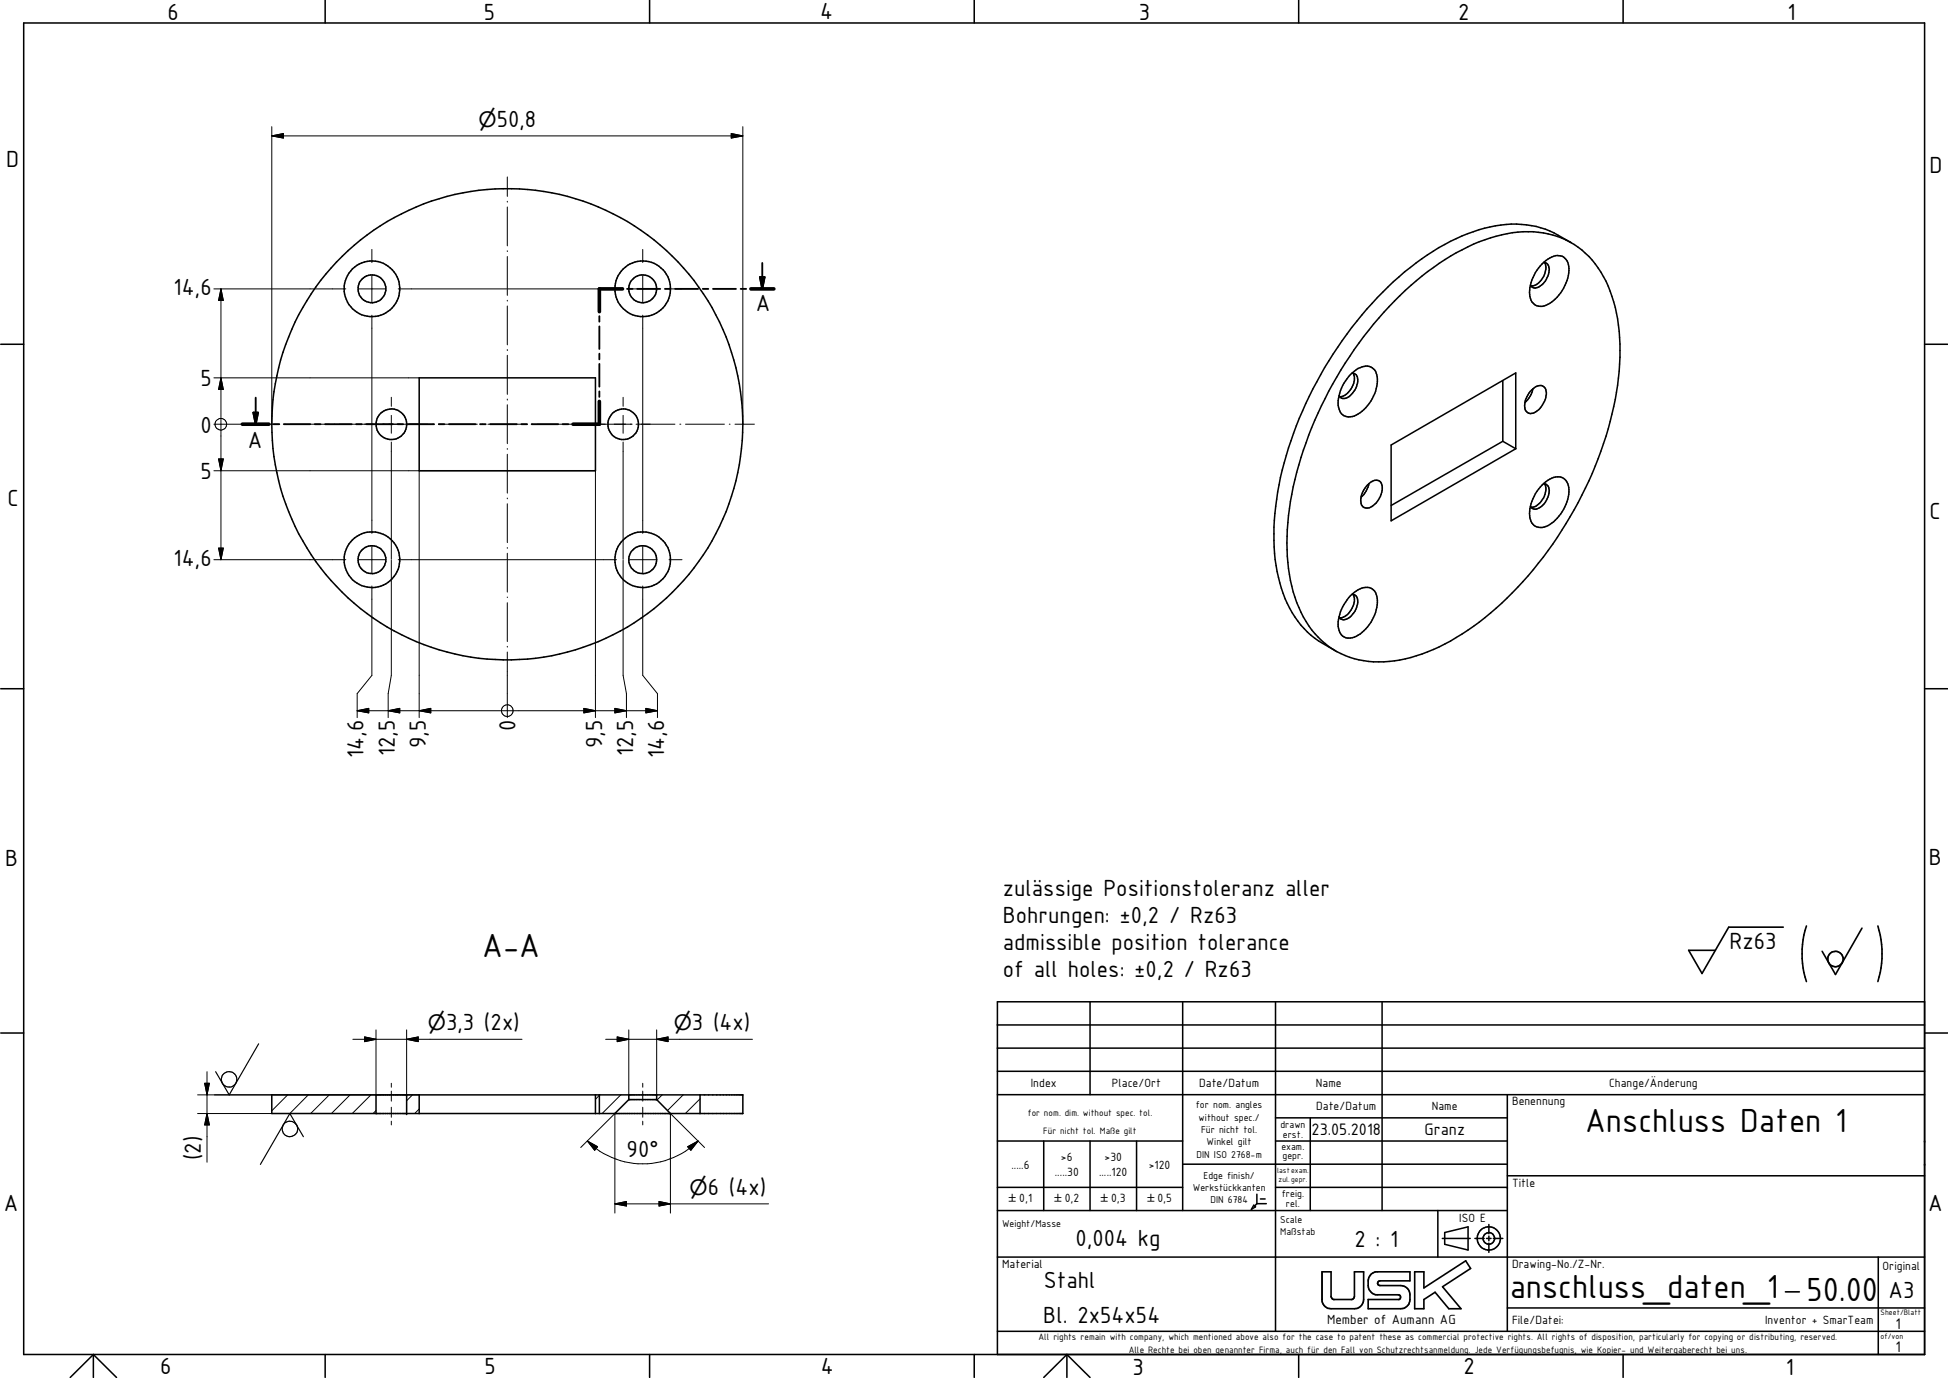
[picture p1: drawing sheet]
<svg xmlns="http://www.w3.org/2000/svg" width="420mm" height="297mm" viewBox="0 0 420 297" stroke-linecap="round" stroke-linejoin="round" font-family="sans-serif">
<g fill="none" stroke="#000" stroke-width=".33">
<path d="M70.1 0v5M140.1 0v5M210.1 0v5M280.1 0v5M350.1 0v5M5.1 5h410v287h-410zM332.6 56.9a4.5 4.5 0 0 1 4.4-1.7 3.6 3.6 0 0 1 1.3 4.2 9 9 0 0 1-5.3 6.6 2.36 2.36 0 0 1-3.1-2.5 8.8 8.8 0 0 1 2.7-6.6zM332.9 56.6h.3M333.2 56.6a1.56 1.56 0 0 1 .9 2.1 3.8 3.8 0 0 1-3.2 3.4l-.5-.3-.3-.3M333.2 56.6a3.9 3.9 0 0 1-2.7 5h-.3M338.9 52.3a21.7 21.7 0 0 0-8.6-3.7 26.9 26.9 0 0 0-16.2 2.8 62.2 62.2 0 0 0-21.5 17.9 80.6 80.6 0 0 0-17.4 39.8 38 38 0 0 0 2.5 21 18.6 18.6 0 0 0 7.6 8.6l2.8 1.6M.2 74.2h4.9"/>
<path d="M300.8 64.9a52.4 52.4 0 0 1 20.7-13.6 22.5 22.5 0 0 1 15.3 0 19 19 0 0 1 10.9 12.6 44.4 44.4 0 0 1 .7 22.2 83.4 83.4 0 0 1-29.3 48 41.4 41.4 0 0 1-17.2 8.2 18.9 18.9 0 0 1-16.9-4.3 23.6 23.6 0 0 1-6.9-14.1 56.7 56.7 0 0 1 3-26.9 85.1 85.1 0 0 1 19.7-32.1zM415.1 74.2h5M90.4 81.4h38v20.1h-38zM291.3 80.7a4.1 4.1 0 0 1 4.4-1.6 3.6 3.6 0 0 1 1.3 4.1 8.5 8.5 0 0 1-5.3 6.6 2.42 2.42 0 0 1-3.1-2.5 9.5 9.5 0 0 1 2.7-6.6zM291.6 80.4a1.51 1.51 0 0 1 1.2 2.1 4.5 4.5 0 0 1-2.7 3.4 1.1 1.1 0 0 1-1.3-.6M291.8 80.4a4 4 0 0 1-1.7 4.8l-1.2 .3M300 95.9l26.9-15.5v16.3l-26.9 15.6zM324.1 95.1l2.8 1.6M324.1 95.1l-24.1 13.9M324.1 82v13.1M330.1 84.4a2.3 2.3 0 0 1 2.8-1.1 2.45 2.45 0 0 1 .4 2.8 4.1 4.1 0 0 1-3.2 3.1l-.8-.4a2.26 2.26 0 0 1-.3-2.5zM330.6 83.8a5.3 5.3 0 0 1-1.7 3"/>
<path d="M295 104.5a1.94 1.94 0 0 1 2.8-.6 4.3 4.3 0 0 1-1.9 5.3 1.46 1.46 0 0 1-1.7 .2 1.46 1.46 0 0 1-.7-1.5 5.3 5.3 0 0 1 1.5-3.4zM295.3 104.3l-.6 1.5-1.1 1.4M330.1 109.1l.1 .2M332.6 104.6a4.3 4.3 0 0 1 4.4-1.6 3.4 3.4 0 0 1 1.3 4.1 9 9 0 0 1-5.3 6.5 2.32 2.32 0 0 1-3-2 8.8 8.8 0 0 1 2.6-7zM332.9 104.3a1.47 1.47 0 0 1 1.2 2.1 3.8 3.8 0 0 1-3.2 3.3l-.7-.4M333.2 104.3a4 4 0 0 1-2.7 5h-.3M291.3 128.4a4.4 4.4 0 0 1 4.4-1.6 3.3 3.3 0 0 1 1.3 3.6 9 9 0 0 1-4.9 6.9 2.42 2.42 0 0 1-3.5-2.3 9.2 9.2 0 0 1 2.7-6.6zM291.6 128.1a1.45 1.45 0 0 1 1.2 2.1 3.7 3.7 0 0 1-3.3 3.4l-.4-.2-.3-.4M291.8 128.1a3.9 3.9 0 0 1-2.6 5.1h-.3M.2 148.5h4.9M415.1 148.5h5M235.1 215.9v20.1"/>
<path d="M255.1 215.9v45M275.1 215.9v71.1M298.1 215.9v45M415.1 215.9h-200v76.1M.2 222.7h4.9M58.6 236h101.6v4h-101.6zM81.1 236v4M87.7 236v4M90.4 236v4M128.4 236v4M129.3 236v4M135.6 236v1"/>
<path d="M135.6 237l-3 3M135.6 237h6M141.6 236v1M141.6 237l3 3M151 236v4M215.1 220.9h200M215.1 225.9h200M215.1 230.9h200M215.1 236h200M325.1 236v51M415.1 222.7h5M215.1 246h40"/>
<path d="M215.1 255.9h40M225.1 246v14.9M235.1 246v14.9M245.1 246v14.9M255.1 251h70M270.4 259.8l.4 .3-.9 .6zM271.1 259.5h2M271.1 257.4v2.1M271.1 259.5l-.5 .5M271.9 258.4h1M275.1 246h50M275.1 241h50"/>
<path d="M275.1 255.9h50M282.6 241v19.9M325.1 253.4h90M215.1 271h200M215.1 260.9h110M310.1 260.9v10.1M311.1 267h6M311.6 265.7l5-1.2v5l-5-1.3zM318.1 267h2M320.6 267h1M321.1 263.9v2M321.1 266.4v1.1"/>
<path d="M321.1 268v2M322.1 267h2M405.1 271v21M20.1 292l5 4.9M20.1 292l-5 4.9M20.1 292v4.9M70.1 292v4.9M140.1 292v4.9M210.1 292v4.9M215.1 287h200M230.1 292l5 4.9M230.1 292l-5 4.9"/>
<path d="M230.1 292v4.9M280.1 292v4.9M325.1 281.9h90M350.1 292v4.9"/>
<circle cx="80.2" cy="62.3" r="6"/>
<circle cx="80.2" cy="62.3" r="3"/>
<circle cx="138.6" cy="62.3" r="6"/>
<circle cx="138.6" cy="62.3" r="3"/>
<circle cx="84.4" cy="91.5" r="3.3"/>
<circle cx="109.4" cy="91.5" r="50.8"/>
<circle cx="134.4" cy="91.5" r="3.3"/>
<circle cx="80.2" cy="120.6" r="3"/>
<circle cx="80.2" cy="120.7" r="6"/>
<circle cx="138.6" cy="120.7" r="3"/>
<circle cx="138.6" cy="120.7" r="6"/>
<circle cx="321.1" cy="267" r="2.5"/>
<circle cx="321.1" cy="266.9" r="1.25"/>
</g>
<g fill="#000">
<circle cx="87.7" cy="236" r=".16"/>
<circle cx="87.7" cy="240" r=".16"/>
<circle cx="144.6" cy="240" r=".16"/>
<circle cx="325.1" cy="255.9" r=".16"/>
<circle cx="415.1" cy="251" r=".18"/>
<circle cx="415.1" cy="246" r=".18"/>
</g>
<g fill="none" stroke="#000" stroke-width=".41">
<path d="M163.9 59.7h1l-.5 2.6zM164.4 56.7v5.6M129.3 68.2v1.1M129.3 70.4v4.8M129.3 76.2v1.3M129.3 78.4v5M134.3 62.3h-5v4.8M135.2 62.3h1.2M137.4 62.3h5M143.4 62.3h1.2M145.6 62.3h5M151.6 62.3h1.2"/>
<path d="M153.8 62.3h4.9M159.8 62.3h1.1M162 62.3h4.9M52.3 91.4h5.7M54.6 88.9h1.1l-.6 2.5zM55.1 85.7v5.7M59 91.4h1.2M61.2 91.4h5.7M67.9 91.4h1.2M70.1 91.4h5.7M76.8 91.4h1.2M79 91.4h5.7"/>
<path d="M85.8 91.4h1.1M87.9 91.4h5.7M94.6 91.4h1.2M96.8 91.4h5.8M103.5 91.4h1.3M105.7 91.4h5.8M112.5 91.4h1.2M114.7 91.4h5.7M121.4 91.4h1.2M129.3 86.5v4.9h-5.7M129.3 84.4v1.2M285.1 274.2v5.9"/>
</g>
<g fill="none" stroke="#000" stroke-width=".35">
<path d="M384.6 199.9h-11.7l-5.8 9.9-2.9-4.9h5.8M389.6 199.6a19.2 19.2 0 0 0 0 12M405 199.6a20.1 20.1 0 0 1 0 12M401.6 200.1l-5.7 10-2.9-5M285.1 274.2h2v5.3l.5 .6 4.2-.1 .3-.5v-5.3h2v5.9a2 2 0 0 1-2 2h-5a1.94 1.94 0 0 1-2-2M295.8 274.6l.9-.4h7.4v1.9h-6.5a.51 .51 0 0 0-.5 .5 .51 .51 0 0 0 .5 .5h4.5a2 2 0 0 1 2 2v1a2 2 0 0 1-2 2h-7v-2h6.7a.53 .53 0 0 0 .3-.6 .53 .53 0 0 0-.5-.4h-4.9a2.47 2.47 0 0 1-1.6-3.3l.1-.4zM305.1 274.2h2v3.4l9-5.8 1.1 1.6-6.1 4 4 4.7h-2.6l-3-3.5-2.4 1.5v2h-2zM385.1 278.5h3"/>
<circle cx="395.9" cy="206.7" r="1.67"/>
</g>
<path d="M134.3 62.3h-5v4.9M162 62.3h4.9M52.3 91.4h5.7M129.3 86.5v4.9h-5.7" fill="none" stroke="#000" stroke-width=".78"/>
<g fill="#000">
<path d="M58.6 29.3l2.5-.5v1zM157.7 28.8l2.5 .5-2.5 .5zM163.9 59.7h1l-.5 2.6zM47.7 62.3l.5 2.5h-1.1zM47.1 98.9h1.1l-.5 2.6zM47.7 81.4l.5 2.5h-1.1zM54.6 88.9h1.1l-.6 2.5zM47.1 118.2h1.1l-.5 2.4zM77 153.2l2.5-.5v1zM83.7 153.2l2.5-.5v1zM90.4 153.2l2.5-.5v1zM125.9 152.7l2.5 .5-2.5 .5z"/>
<path d="M132.6 152.7l2.5 .5-2.5 .5zM139.3 152.7l2.5 .5-2.5 .5zM44.1 233.5h1.1l-.5 2.5zM78.6 223.5l2.5 .5-2.5 .5zM87.7 224l2.5-.5v1zM133.1 223.5l2.5 .5-2.5 .5zM141.6 224l2.5-.5v1zM44.7 240l.5 2.5h-1.1zM126.7 246l2.2 1.2-.6 .7zM132.6 259.5l2.5-.5v1zM142.1 259l2.5 .5-2.5 .5zM148.3 247.2l2.3-1.2-1.6 1.9z"/>
</g>
<g fill="none" stroke="#000" stroke-width=".22">
<path d="M58.6 29.3l2.5-.5v1zM58.6 29.3h101.6M58.6 27.3v64.1M109.4 38.1v4.2M157.7 28.8l2.5 .5-2.5 .5zM160.2 27.3v64.1M80.2 53.8v2.8M80.2 59.4v5.7M109.4 43.4v.2M109.4 44.6v8.4M109.4 54.1v.1M109.4 55.3v8.4"/>
<path d="M138.6 53.8v2.8M138.6 59.4v5.7M46.1 62.3h28.5M47.7 62.3l.5 2.5h-1.1zM47.7 62.3v58.3M77.4 62.3h5.6M80.2 67.9v23.5M85.9 62.3h23.4M109.4 64.7v.2M109.4 66v8.3M109.4 75.4v.2M109.4 76.6v8.4"/>
<path d="M109.5 62.3h23.5M135.8 62.3h5.6M138.6 67.9v23.5M144.3 62.3h2.8M46.1 91.4h14.2M46.1 81.4h44.3M47.1 98.9h1.1l-.5 2.6zM47.7 81.4l.5 2.5h-1.1zM61.4 91.4h.1M62.6 91.4h8.4M72 91.4h.2M73.2 91.4h8.4"/>
<path d="M80.2 91.6v23.4M82.5 91.4h9.8M84.4 85.6v2M84.4 89.5v3.9M84.4 95.3v25.3M93.3 91.4h.2M94.6 91.4h8.3M104 91.4h.2M105.2 91.4h8.4M109.4 86v.2M109.4 87.2v8.4M109.4 96.7v.2"/>
<path d="M109.4 97.9v8.4M114.7 91.4h.1M115.9 91.4h8.4M125.3 91.4h.2M126.5 91.4h9.8M134.4 85.6v2M134.4 89.5v3.9M134.4 95.3v25.3M137.2 91.4h8.4M138.6 91.6v23.4M146.6 91.4h.2M147.9 91.4h8.3"/>
<path d="M157.3 91.4h.2M158.5 91.4h4.2M46.1 101.5h63.2M47.1 118.2h1.1l-.5 2.4zM80.2 117.8v5.7M90.4 101.5v53.2M109.4 107.4v.1M109.4 108.6v8.4M109.4 118v.2M109.4 119.3v8.3M109.5 101.5h18.9v53.2M138.6 117.8v5.7"/>
<path d="M46.1 120.6h28.5M77.4 120.6h5.6M80.2 126.3v19.3l-3.2 3.9v5.2M84.4 120.8v24.8l-.7 3.9v5.2M85.9 120.6h23.4M109.4 128.7v.1M109.4 129.9v8.4M109.4 139.3v.2M109.5 120.6h23.5M134.4 120.8v24.8l.7 3.9v5.2M135.8 120.6h5.6M138.6 126.3v19.3l3.2 3.9v5.2"/>
<path d="M144.3 120.6h2.8M77 153.2l2.5-.5v1zM77 153.2h64.8M83.7 153.2l2.5-.5v1zM90.4 153.2l2.5-.5v1zM109.4 140.5v14.2M125.9 152.7l2.5 .5-2.5 .5zM132.6 152.7l2.5 .5-2.5 .5zM139.3 152.7l2.5 .5-2.5 .5zM42.6 236h41.7M44.1 233.5h1.1l-.5 2.5zM44.7 231v19.5"/>
<path d="M62 236l-3.4 3.4M66.5 236l-4 4M71 236l-4 4M75.5 236l-4 4M76.1 224h36.5M78.6 223.5l2.5 .5-2.5 .5zM80 236l-4 4M81.1 239.4l-.6 .6M81.1 222v14M84.4 233.5v.9M84.4 235.2v2.2M84.4 238.7v2.1"/>
<path d="M84.5 236h5.9M87.7 224l2.5-.5v1zM87.7 222v14M89 236l-1.3 1.3M90.4 239.1l-1 .9M129.4 236l-1 1M130.6 224h31.7M133.1 223.5l2.5 .5-2.5 .5zM133.9 236l-4 4M135.6 222v14M138.6 233.5v.9M138.6 235.2v2.2"/>
<path d="M138.6 238.7v2.1M141.6 224l2.5-.5v1zM141.6 222v14M142.8 236l-1.1 1.1M147.4 236l-3.4 3.4M151 236.9l-3.2 3.1M42.6 240h16M44.7 240l.5 2.5h-1.1zM84.4 241.7v.8M125.3 247.4l7.3-7.4v21.5M126.7 246l2.2 1.2-.6 .7zM126.7 246a16.9 16.9 0 0 0 23.9 0"/>
<path d="M132.6 259.5l2.5-.5v1zM132.6 259.5h33.2M138.6 241.7v.8M142.1 259l2.5 .5-2.5 .5zM148.3 247.2l2.3-1.2-1.6 1.9zM152 247.4l-7.4-7.4v21.5"/>
<circle cx="47.6" cy="91.4" r="1.26"/>
<circle cx="109.4" cy="153.2" r="1.26"/>
</g>
<g fill="none" stroke="#000" stroke-width=".25">
<path d="M55.8 225l-6.4 11-2.9-5M65.4 245l-2.9-5-6.3 11"/>
<circle cx="49.4" cy="232.7" r="1.67"/>
<circle cx="62.5" cy="243.3" r="1.66"/>
</g>
<g font-size="7.8">
<text x="104" y="206.2">A-A</text>
<text x="341.9" y="244">Anschluss Daten 1</text>
<text x="325.6" y="279.7">anschluss_daten_1</text>
<text x="389.6" y="280.5">50.00</text>
</g>
<g font-size="5.4">
<text x="36.1" y="4.3">6</text>
<text x="104.4" y="4.2">5</text>
<text x="176.9" y="4.1">4</text>
<text x="245.6" y="4.4">3</text>
<text x="314.5" y="4.3">2</text>
<text x="385.6" y="4.3">1</text>
<text x="107.1" y="27.4">50,8</text>
<text x="1.3" y="36">D</text>
<text x="416.2" y="37.3">D</text>
<text x="37.5" y="63.7">14,6</text>
<text x="163" y="67">A</text>
<text x="43.2" y="83.2">5</text>
<text x="43.2" y="93.3">0</text>
<text x="53.5" y="96.5">A</text>
<text x="43.2" y="103.2">5</text>
<text x="1.6" y="109">C</text>
<text x="416.2" y="111.8">C</text>
<text x="37.5" y="122.1">14,6</text>
<text x="91.9" y="161.3" transform="rotate(-90 91.9 161.3)">9,5</text>
<text x="111.2" y="157.6" transform="rotate(-90 111.2 157.6)">0</text>
<text x="129.9" y="161.3" transform="rotate(-90 129.9 161.3)">9,5</text>
<text x="78.4" y="163.4" transform="rotate(-90 78.4 163.4)">14,6</text>
<text x="85.2" y="163.1" transform="rotate(-90 85.2 163.1)">12,5</text>
<text x="136.6" y="163.1" transform="rotate(-90 136.6 163.1)">12,5</text>
<text x="143.2" y="163.4" transform="rotate(-90 143.2 163.4)">14,6</text>
<text x="1.1" y="186.7">B</text>
<text x="416" y="186.6">B</text>
<text x="216.3" y="193.1">zulässige Positionstoleranz aller</text>
<text x="216.3" y="198.9">Bohrungen: ±0,2 / Rz63</text>
<text x="216.3" y="204.7">admissible position tolerance</text>
<text x="373" y="204.6">Rz63</text>
<text x="216.3" y="210.5">of all holes: ±0,2 / Rz63</text>
<text x="96.2" y="222.1">3,3 (2x)</text>
<text x="149.2" y="222.1">3 (4x)</text>
<text x="43.3" y="250.1" transform="rotate(-90 43.3 250.1)">(2)</text>
<text x="135.2" y="249.4">90°</text>
<text x="152.7" y="257.6">6 (4x)</text>
<text x=".8" y="261.1">A</text>
<text x="415.9" y="261">A</text>
<text x="232" y="268.6">0,004 kg</text>
<text x="292.2" y="268.7">2 : 1</text>
<text x="225.1" y="277.7">Stahl</text>
<text x="407.3" y="279.7">A3</text>
<text x="225" y="285.1">Bl. 2x54x54</text>
<text x="34.6" y="296.2">6</text>
<text x="104.5" y="296.2">5</text>
<text x="177" y="296.2">4</text>
<text x="244.3" y="296.3">3</text>
<text x="315.7" y="296.2">2</text>
<text x="385.2" y="296.3">1</text>
</g>
<g font-size="4.6">
<text x="103.2" y="27.4">⌀</text>
<text x="92.3" y="222.1">⌀</text>
<text x="145.3" y="222.1">⌀</text>
<text x="148.7" y="257.6">⌀</text>
</g>
<g font-size="3.9">
<text x="282.9" y="244.7">23.05.2018</text>
<text x="307.2" y="244.7">Granz</text>
</g>
<g font-size="3.6">
<text x="408.8" y="286.5">1</text>
<text x="408.8" y="291.5">1</text>
</g>
<text font-size="3.1" x="286.2" y="285.5">Member of Aumann AG</text>
<g font-size="2.8">
<text x="222.3" y="234.4">Index</text>
<text x="239.8" y="234.4">Place/Ort</text>
<text x="258.6" y="234.4">Date/Datum</text>
<text x="283.8" y="234.4">Name</text>
<text x="283.9" y="239.4">Date/Datum</text>
<text x="308.8" y="239.4">Name</text>
<text x="326.1" y="238.3">Benennung</text>
<text x="347.1" y="234.4">Change/Änderung</text>
<text x="218.1" y="251.9">.....6</text>
<text x="228.8" y="250.2">&gt;6</text>
<text x="238.2" y="250.2">&gt;30</text>
<text x="247.8" y="251.9">&gt;120</text>
<text x="227.5" y="253.5">.....30</text>
<text x="237.1" y="253.5">.....120</text>
<text x="326.1" y="255.8">Title</text>
<text x="219.8" y="259.2">0,1</text>
<text x="229.6" y="259.2">0,2</text>
<text x="239.6" y="259.2">0,3</text>
<text x="249.6" y="259.2">0,5</text>
<text x="314.7" y="263.4">ISO E</text>
<text x="216.1" y="273.3">Material</text>
<text x="326.1" y="273.3">Drawing-No./Z-Nr.</text>
<text x="406" y="273.9">Original</text>
<text x="326.1" y="285.4">File/Datei:</text>
<text x="380.7" y="285.4">Inventor + SmarTeam</text>
</g>
<g font-size="2.4">
<text x="217.6" y="259.2">±</text>
<text x="227.4" y="259.2">±</text>
<text x="237.4" y="259.2">±</text>
<text x="247.5" y="259.2">±</text>
</g>
<g font-size="2.3">
<text x="257.9" y="238.9">for nom. angles</text>
<text x="258.5" y="241.6">without spec./</text>
<text x="259.1" y="244.2">Für nicht tol.</text>
<text x="276.2" y="243.2">drawn</text>
<text x="276.7" y="245.2">erst.</text>
<text x="258.1" y="249.6">DIN ISO 2768-m</text>
<text x="260.3" y="246.9">Winkel gilt</text>
<text x="276.4" y="248">exam.</text>
<text x="276.6" y="249.8">gepr.</text>
<text x="257.2" y="256.7">Werkstückkanten</text>
<text x="259.6" y="254">Edge finish/</text>
<text x="276.5" y="258">freig.</text>
<text x="261.1" y="259.4">DIN 6784</text>
<text x="276.1" y="263.7">Scale</text>
<text x="277.4" y="260.2">rel.</text>
<text x="216.1" y="264.5">Weight/Masse</text>
<text x="276.1" y="266.3">Maßstab</text>
</g>
<g font-size="2.2">
<text x="221.7" y="240.5">for nom. dim. without spec. tol.</text>
<text x="225" y="244.3">Für nicht tol. Maße gilt</text>
<text x="224" y="288.9">All rights remain with company, which mentioned above also for the case to patent these as commercial protective rights. All rights of disposition, particularly for copying or distributing, reserved.</text>
<text x="243.4" y="291.5">Alle Rechte bei oben genannter Firma, auch für den Fall von Schutzrechtsanmeldung. Jede Verfügungsbefugnis, wie Kopier- und Weitergaberecht bei uns.</text>
</g>
<g font-size="1.8">
<text x="275.5" y="252.9">lastexam.</text>
<text x="275.8" y="254.9">zul.gepr.</text>
<text x="405.6" y="283.5">Sheet/Blatt</text>
<text x="405.6" y="288.5">of/von</text>
</g>
</svg>
